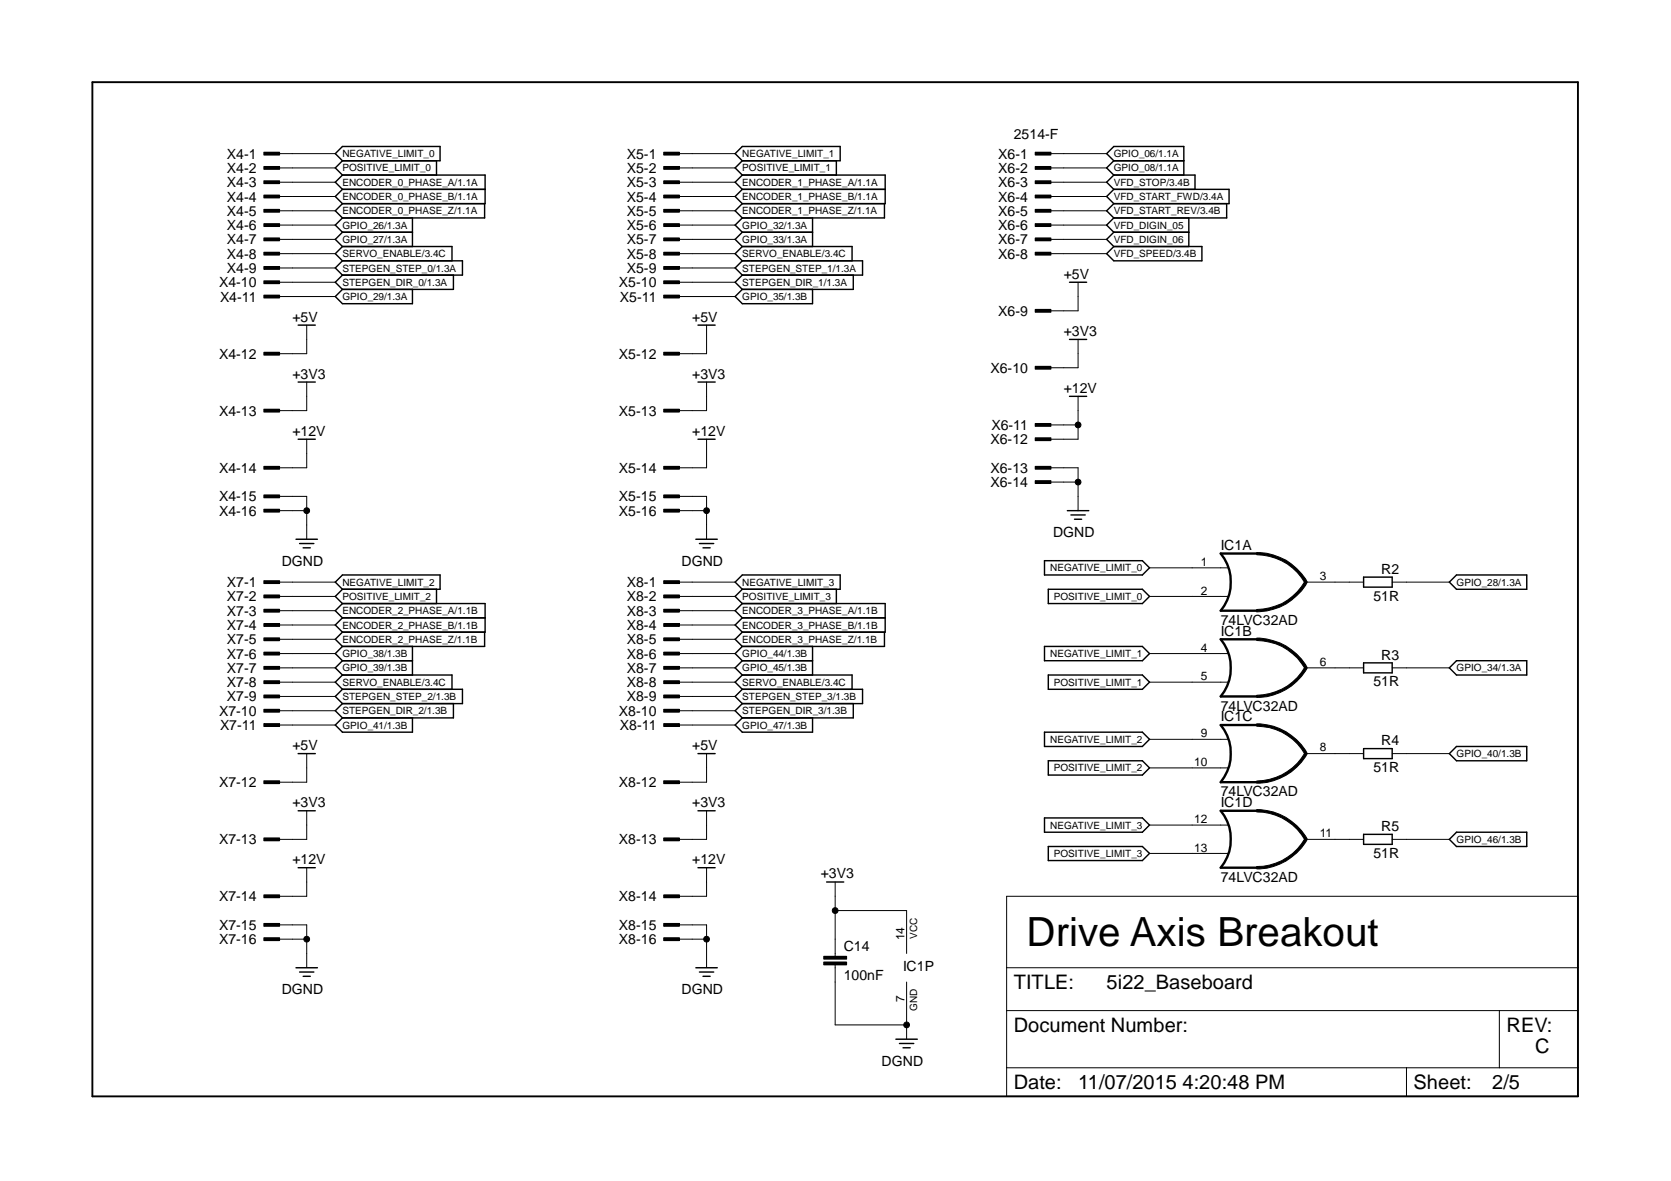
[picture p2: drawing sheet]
<svg xmlns="http://www.w3.org/2000/svg" width="297mm" height="210mm" viewBox="0 0 297 210" stroke-linecap="round" stroke-linejoin="round" font-family="sans-serif">
<g fill="none" stroke="#000" stroke-width=".25">
<path d="M59.6 27.3l1.3-1.3h17.3v2.6h-17.3zM60.9 33.7h25.3M60.9 31.1h25.3v5.1h-25.3M60.9 33.7l-1.3 1.2 1.3 1.3M60.9 31.1l-1.3 1.3 1.3 1.3M60.9 36.2l-1.3 1.3 1.3 1.2M60.9 38.7l-1.3 1.3 1.3 1.3M60.9 28.6l-1.3 1.2 1.3 1.3M73.3 38.7v5.1M77.6 28.6v2.5M86.1 36.2v2.5h-25.2M130.7 27.3l1.2-1.3h17.4v2.6h-17.4z"/>
<path d="M131.9 33.7l-1.2 1.2 1.2 1.3M131.9 33.7h25.4M131.9 31.1h25.4v5.1h-25.4M131.9 31.1l-1.2 1.3 1.2 1.3M131.9 36.2l-1.2 1.3 1.2 1.2M131.9 38.7l-1.2 1.3 1.2 1.3M131.9 28.6l-1.2 1.2 1.2 1.3M144.4 38.7v5.1M148.7 28.6v2.5M157.2 36.2v2.5h-25.3M198 33.7h20.5v2.5h-20.5M198 31.1h14.4v2.6"/>
<path d="M198 28.6h12.4M198 28.6l-1.3-1.3 1.3-1.3h12.4v5.1M198 38.7l-1.3 1.3 1.3 1.3M198 28.6l-1.3 1.2 1.3 1.3M198 31.1l-1.3 1.3 1.3 1.3M198 33.7l-1.3 1.2 1.3 1.3M198 36.2l-1.3 1.3 1.3 1.2M211.3 38.7v5.1M218.1 36.2v2.5h-20.1M53 57.8h3M60.9 46.4l-1.3 1.2 1.3 1.3M60.9 46.4h21.3v2.5h-21.3"/>
<path d="M60.9 48.9l-1.3 1.3 1.3 1.2M60.9 41.3h12.4M60.9 51.4l-1.3 1.3 1.3 1.3h12.4v-2.6M60.9 41.3l-1.3 1.2 1.3 1.3M60.9 43.8h19.4v2.6M60.9 43.8l-1.3 1.3 1.3 1.3M80.6 48.9v2.5h-19.7M124.1 57.8h3M131.9 46.4h21.4v2.5h-21.4M131.9 41.3h12.5M131.9 43.8h19.6v2.6M131.9 51.4l-1.2 1.3 1.2 1.3h12.5v-2.6"/>
<path d="M131.9 46.4l-1.2 1.2 1.2 1.3M131.9 48.9l-1.2 1.3 1.2 1.2M131.9 41.3l-1.2 1.2 1.2 1.3M131.9 43.8l-1.2 1.3 1.2 1.3M151.7 48.9v2.5h-19.8M190.1 50.2h3.1M196.7 45.1l1.3-1.3h15.7v2.6h-15.7zM198 41.3h13.3M198 41.3l-1.3 1.2 1.3 1.3M53 67.9h3M53 78.1h3M124.1 67.9h3"/>
<path d="M124.1 78.1h3M190.1 60.3h3.1M190.1 70.4h3.1M52.6 95.8h3.8M53.3 96.6h2.5M53.9 97.4h1.3M123.7 95.8h3.8M124.3 96.6h2.6M125 97.4h1.2M185.7 99.7h17.4l1.2 1.2-1.2 1.3h-17.4zM189.7 90.8h3.8M190.4 91.5h2.5"/>
<path d="M191 92.3h1.3M59.6 103.5l1.3-1.3h17.3v2.5h-17.3zM60.9 104.7l-1.3 1.3 1.3 1.3M60.9 107.3h25.3v5.1h-25.3M60.9 109.8h25.3M60.9 109.8l-1.3 1.3 1.3 1.3M60.9 107.3l-1.3 1.2 1.3 1.3M60.9 112.4l-1.3 1.2 1.3 1.3M60.9 117.4l-1.3 1.3 1.3 1.3M60.9 114.9l-1.3 1.3 1.3 1.2M60.9 117.4h12.4M60.9 120h19.4v2.5"/>
<path d="M60.9 120l-1.3 1.2 1.3 1.3M73.3 114.9v5.1M77.6 104.7v2.6M86.1 112.4v2.5h-25.2M130.7 103.5l1.2-1.3h17.4v2.5h-17.4zM131.9 107.3h25.4v5.1h-25.4M131.9 109.8l-1.2 1.3 1.2 1.3M131.9 109.8h25.4M131.9 107.3l-1.2 1.2 1.2 1.3M131.9 112.4l-1.2 1.2 1.2 1.3M131.9 117.4h12.5M131.9 120h19.6v2.5"/>
<path d="M131.9 114.9l-1.2 1.3 1.2 1.2M131.9 117.4l-1.2 1.3 1.2 1.3M131.9 104.7l-1.2 1.3 1.2 1.3M131.9 120l-1.2 1.2 1.2 1.3M144.4 114.9v5.1M148.7 104.7v2.6M157.2 112.4v2.5h-25.3M185.7 114.9h17.4l1.2 1.3-1.2 1.2h-17.4zM186.3 104.7h16.8l1.2 1.3-1.2 1.3h-16.8zM186.3 120h16.8l1.2 1.2-1.2 1.3h-16.8zM242.4 102.6h5.1v1.8h-5.1zM242.4 117.8h5.1v1.8h-5.1z"/>
<path d="M257.6 103.5l1.3-1.3h12.5v2.5h-12.5zM258.9 117.4h12.5v2.6h-12.5l-1.3-1.3zM53 133.9h3M60.9 122.5h21.3v2.6h-21.3M60.9 127.6l-1.3 1.3 1.3 1.2h12.4v-2.5M60.9 122.5l-1.3 1.3 1.3 1.3M60.9 125.1l-1.3 1.2 1.3 1.3M80.6 125.1v2.5h-19.7M124.1 133.9h3M131.9 122.5h21.4v2.6h-21.4M131.9 127.6l-1.2 1.3 1.2 1.2h12.5v-2.5M131.9 122.5l-1.2 1.3 1.2 1.3"/>
<path d="M131.9 125.1l-1.2 1.2 1.2 1.3M151.7 125.1v2.5h-19.8M185.7 130.1h17.4l1.2 1.3-1.2 1.3h-17.4zM186.3 135.2h16.8l1.2 1.3-1.2 1.3h-16.8zM242.4 133.1h5.1v1.7h-5.1zM257.6 133.9l1.3-1.2h12.5v2.5h-12.5zM53 144.1h3M53 154.2h3M124.1 144.1h3M124.1 154.2h3M146.9 156.8h3.1M185.7 145.4h17.4l1.2 1.2-1.2 1.3h-17.4z"/>
<path d="M186.3 150.5h16.8l1.2 1.2-1.2 1.3h-16.8zM242.4 148.3h5.1v1.8h-5.1zM257.6 149.2l1.3-1.3h12.5v2.6h-12.5zM52.6 172h3.8M53.3 172.8h2.5M53.9 173.5h1.3M123.7 172h3.8M124.3 172.8h2.6M125 173.5h1.2M159.3 184.7h3.8M159.9 185.5h2.5M160.5 186.2h1.3"/>
</g>
<path d="M16.4 14.6h264.1v180.3h-264.1z" fill="none" stroke="#000" stroke-width=".34"/>
<g fill="none" stroke="#000" stroke-width=".18">
<path d="M46.9 27.1h2.8v.5h-2.8zM46.9 29.6h2.8v.5h-2.8zM46.9 32.1h2.8v.5h-2.8zM46.9 34.7h2.8v.5h-2.8zM46.9 37.2h2.8v.5h-2.8zM46.9 39.8h2.8v.5h-2.8zM49.4 27.3h10.2M49.4 29.8h10.2M49.4 32.4h10.2M49.4 34.9h10.2M49.4 37.5h10.2M118 27.1h2.8v.5h-2.8z"/>
<path d="M118 29.6h2.8v.5h-2.8zM118 32.1h2.8v.5h-2.8zM118 34.7h2.8v.5h-2.8zM118 37.2h2.8v.5h-2.8zM118 39.8h2.8v.5h-2.8zM120.5 27.3h10.2M120.5 29.8h10.2M120.5 32.4h10.2M120.5 34.9h10.2M120.5 37.5h10.2M184 27.1h2.8v.5h-2.8zM184 29.6h2.8v.5h-2.8z"/>
<path d="M184 32.1h2.8v.5h-2.8zM184 34.7h2.8v.5h-2.8zM184 37.2h2.8v.5h-2.8zM184 39.8h2.8v.5h-2.8zM186.6 27.3h10.1M186.6 29.8h10.1M186.6 32.4h10.1M186.6 34.9h10.1M186.6 37.5h10.1M46.9 42.3h2.8v.5h-2.8zM46.9 44.8h2.8v.5h-2.8zM46.9 47.4h2.8v.5h-2.8z"/>
<path d="M46.9 49.9h2.8v.5h-2.8zM46.9 52.5h2.8v.5h-2.8zM49.4 40h10.2M49.4 42.5h10.2M49.4 45.1h10.2M49.4 47.6h10.2M49.4 50.2h10.2M49.4 52.7h10.2M54.5 57.8v5.1h-5.1M118 42.3h2.8v.5h-2.8zM118 44.8h2.8v.5h-2.8zM118 47.4h2.8v.5h-2.8z"/>
<path d="M118 49.9h2.8v.5h-2.8zM118 52.5h2.8v.5h-2.8zM120.5 40h10.2M120.5 42.5h10.2M120.5 45.1h10.2M120.5 47.6h10.2M120.5 50.2h10.2M120.5 52.7h10.2M125.6 57.8v5.1h-5.1M184 42.3h2.8v.5h-2.8zM184 44.8h2.8v.5h-2.8zM184 55h2.8v.5h-2.8z"/>
<path d="M186.6 40h10.1M186.6 42.5h10.1M186.6 45.1h10.1M191.6 50.2v5h-5M46.9 62.6h2.8v.5h-2.8zM46.9 72.7h2.8v.5h-2.8zM54.5 67.9v5.1h-5.1M54.5 78.1v5h-5.1M118 62.6h2.8v.5h-2.8zM118 72.7h2.8v.5h-2.8zM125.6 67.9v5.1h-5.1M125.6 78.1v5h-5.1"/>
<path d="M184 65.1h2.8v.5h-2.8zM184 75.3h2.8v.5h-2.8zM184 77.8h2.8v.5h-2.8zM186.6 75.5h5M191.6 60.3v5.1h-5M191.6 70.4v7.7h-5M46.9 82.9h2.8v.5h-2.8zM46.9 88h2.8v.5h-2.8zM46.9 90.5h2.8v.5h-2.8zM49.4 88.2h5.1v7.6M49.4 90.8h5.1M118 82.9h2.8v.5h-2.8z"/>
<path d="M118 88h2.8v.5h-2.8zM118 90.5h2.8v.5h-2.8zM120.5 88.2h5.1v7.6M120.5 90.8h5.1M184 82.9h2.8v.5h-2.8zM184 85.4h2.8v.5h-2.8zM186.6 83.1h5v7.7M186.6 85.7h5M223.4 98.2a10.1 10.1 0 0 1 9 5.2l-.4 .2a9.8 9.8 0 0 0-8.6-5zM46.9 103.2h2.8v.5h-2.8zM46.9 105.7h2.8v.6h-2.8zM46.9 108.3h2.8v.5h-2.8z"/>
<path d="M46.9 110.8h2.8v.5h-2.8zM46.9 113.4h2.8v.5h-2.8zM46.9 115.9h2.8v.5h-2.8zM46.9 118.4h2.8v.6h-2.8zM49.4 103.5h10.2M49.4 106h10.2M49.4 108.5h10.2M49.4 111.1h10.2M49.4 113.6h10.2M49.4 116.2h10.2M49.4 118.7h10.2M118 103.2h2.8v.5h-2.8z"/>
<path d="M118 105.7h2.8v.6h-2.8zM118 108.3h2.8v.5h-2.8zM118 110.8h2.8v.5h-2.8zM118 113.4h2.8v.5h-2.8zM118 115.9h2.8v.5h-2.8zM118 118.4h2.8v.6h-2.8zM120.5 103.5h10.2M120.5 106h10.2M120.5 108.5h10.2M120.5 111.1h10.2M120.5 113.6h10.2M120.5 116.2h10.2"/>
<path d="M120.5 118.7h10.2M204.3 106h14M204.3 116.2h14M204.3 100.9h14M223.4 108.3a9.7 9.7 0 0 0 8.6-5l.4 .2a10.2 10.2 0 0 1-9 5.3zM223.4 113.4a10.2 10.2 0 0 1 9 5.3l-.4 .1a9.9 9.9 0 0 0-8.6-5zM232.2 103.5h10.2M232.2 118.7h10.2M247.5 103.5h10.1M247.5 118.7h10.1M46.9 121h2.8v.5h-2.8zM46.9 123.5h2.8v.5h-2.8z"/>
<path d="M46.9 126.1h2.8v.5h-2.8zM46.9 128.6h2.8v.5h-2.8zM46.9 138.8h2.8v.5h-2.8zM49.4 121.2h10.2M49.4 123.8h10.2M49.4 126.3h10.2M49.4 128.9h10.2M54.5 133.9v5.1h-5.1M118 121h2.8v.5h-2.8zM118 123.5h2.8v.5h-2.8zM118 126.1h2.8v.5h-2.8zM118 128.6h2.8v.5h-2.8z"/>
<path d="M118 138.8h2.8v.5h-2.8zM120.5 121.2h10.2M120.5 123.8h10.2M120.5 126.3h10.2M120.5 128.9h10.2M125.6 133.9v5.1h-5.1M204.3 121.2h14M204.3 131.4h14M204.3 136.5h14M223.4 123.6a10 10 0 0 0 8.6-5.1l.4 .2a10.3 10.3 0 0 1-9 5.3zM223.4 138.8a10 10 0 0 0 8.6-5l.4 .2a10.3 10.3 0 0 1-9 5.2zM223.4 128.7a10.2 10.2 0 0 1 9 5.2l-.4 .2a9.9 9.9 0 0 0-8.6-5z"/>
<path d="M232.2 133.9h10.2M247.5 133.9h10.1M46.9 148.9h2.8v.5h-2.8zM46.9 159h2.8v.6h-2.8zM54.5 154.2v5.1h-5.1M54.5 144.1v5.1h-5.1M118 148.9h2.8v.5h-2.8zM118 159h2.8v.6h-2.8zM125.6 154.2v5.1h-5.1M125.6 144.1v5.1h-5.1M148.5 156.8v13.2M178.9 159.3h101.6v35.6h-101.6z"/>
<path d="M204.3 146.6h14M204.3 151.7h14M223.4 154a9.8 9.8 0 0 0 8.6-5l.4 .2a10.3 10.3 0 0 1-9 5.2zM223.4 143.9a10.3 10.3 0 0 1 9 5.2l-.4 .2a9.9 9.9 0 0 0-8.6-5zM232.2 149.2h10.2M247.5 149.2h10.1M46.9 164.1h2.8v.5h-2.8zM46.9 166.7h2.8v.5h-2.8zM49.4 164.4h5.1v7.6M49.4 166.9h5.1M118 164.1h2.8v.5h-2.8zM118 166.7h2.8v.5h-2.8z"/>
<path d="M120.5 164.4h5.1v7.6M120.5 166.9h5.1M146.4 171h4.1v.5h-4.1zM146.4 170h4.1v.5h-4.1zM148.5 161.8h12.7v7.7M148.5 171.5v10.7h12.7M161.2 174.5v10.2M178.9 179.6h101.6M178.9 172h101.6M266.5 179.6v10.2M178.9 189.8h101.6M250 189.8v5.1"/>
<circle cx="191.6" cy="75.5" r=".51"/>
<circle cx="54.5" cy="90.8" r=".51"/>
<circle cx="125.6" cy="90.8" r=".51"/>
<circle cx="191.6" cy="85.7" r=".51"/>
<circle cx="54.5" cy="166.9" r=".51"/>
<circle cx="125.6" cy="166.9" r=".51"/>
<circle cx="148.5" cy="161.8" r=".51"/>
<circle cx="161.2" cy="182.2" r=".51"/>
</g>
<g fill="#000">
<path d="M46.9 27.1h2.8v.5h-2.8z" fill-rule="evenodd"/>
<path d="M46.9 29.6h2.8v.5h-2.8z" fill-rule="evenodd"/>
<path d="M46.9 32.1h2.8v.5h-2.8z" fill-rule="evenodd"/>
<path d="M46.9 34.7h2.8v.5h-2.8z" fill-rule="evenodd"/>
<path d="M46.9 37.2h2.8v.5h-2.8z" fill-rule="evenodd"/>
<path d="M46.9 39.8h2.8v.5h-2.8z" fill-rule="evenodd"/>
<path d="M118 27.1h2.8v.5h-2.8z" fill-rule="evenodd"/>
<path d="M118 29.6h2.8v.5h-2.8z" fill-rule="evenodd"/>
<path d="M118 32.1h2.8v.5h-2.8z" fill-rule="evenodd"/>
<path d="M118 34.7h2.8v.5h-2.8z" fill-rule="evenodd"/>
<path d="M118 37.2h2.8v.5h-2.8z" fill-rule="evenodd"/>
<path d="M118 39.8h2.8v.5h-2.8z" fill-rule="evenodd"/>
<path d="M184 27.1h2.8v.5h-2.8z" fill-rule="evenodd"/>
<path d="M184 29.6h2.8v.5h-2.8z" fill-rule="evenodd"/>
<path d="M184 32.1h2.8v.5h-2.8z" fill-rule="evenodd"/>
<path d="M184 34.7h2.8v.5h-2.8z" fill-rule="evenodd"/>
<path d="M184 37.2h2.8v.5h-2.8z" fill-rule="evenodd"/>
<path d="M184 39.8h2.8v.5h-2.8z" fill-rule="evenodd"/>
<path d="M46.9 42.3h2.8v.5h-2.8z" fill-rule="evenodd"/>
<path d="M46.9 44.8h2.8v.5h-2.8z" fill-rule="evenodd"/>
<path d="M46.9 47.4h2.8v.5h-2.8z" fill-rule="evenodd"/>
<path d="M46.9 49.9h2.8v.5h-2.8z" fill-rule="evenodd"/>
<path d="M46.9 52.5h2.8v.5h-2.8z" fill-rule="evenodd"/>
<path d="M118 42.3h2.8v.5h-2.8z" fill-rule="evenodd"/>
<path d="M118 44.8h2.8v.5h-2.8z" fill-rule="evenodd"/>
<path d="M118 47.4h2.8v.5h-2.8z" fill-rule="evenodd"/>
<path d="M118 49.9h2.8v.5h-2.8z" fill-rule="evenodd"/>
<path d="M118 52.5h2.8v.5h-2.8z" fill-rule="evenodd"/>
<path d="M184 42.3h2.8v.5h-2.8z" fill-rule="evenodd"/>
<path d="M184 44.8h2.8v.5h-2.8z" fill-rule="evenodd"/>
<path d="M184 55h2.8v.5h-2.8z" fill-rule="evenodd"/>
<path d="M46.9 62.6h2.8v.5h-2.8z" fill-rule="evenodd"/>
<path d="M46.9 72.7h2.8v.5h-2.8z" fill-rule="evenodd"/>
<path d="M118 62.6h2.8v.5h-2.8z" fill-rule="evenodd"/>
<path d="M118 72.7h2.8v.5h-2.8z" fill-rule="evenodd"/>
<path d="M184 65.1h2.8v.5h-2.8z" fill-rule="evenodd"/>
<path d="M184 75.3h2.8v.5h-2.8z" fill-rule="evenodd"/>
<path d="M184 77.8h2.8v.5h-2.8z" fill-rule="evenodd"/>
<path d="M46.9 82.9h2.8v.5h-2.8z" fill-rule="evenodd"/>
<path d="M46.9 88h2.8v.5h-2.8z" fill-rule="evenodd"/>
<path d="M46.9 90.5h2.8v.5h-2.8z" fill-rule="evenodd"/>
<path d="M118 82.9h2.8v.5h-2.8z" fill-rule="evenodd"/>
<path d="M118 88h2.8v.5h-2.8z" fill-rule="evenodd"/>
<path d="M118 90.5h2.8v.5h-2.8z" fill-rule="evenodd"/>
<path d="M184 82.9h2.8v.5h-2.8z" fill-rule="evenodd"/>
<path d="M184 85.4h2.8v.5h-2.8z" fill-rule="evenodd"/>
<path d="M46.9 103.2h2.8v.5h-2.8z" fill-rule="evenodd"/>
<path d="M46.9 105.7h2.8v.6h-2.8z" fill-rule="evenodd"/>
<path d="M46.9 108.3h2.8v.5h-2.8z" fill-rule="evenodd"/>
<path d="M46.9 110.8h2.8v.5h-2.8z" fill-rule="evenodd"/>
<path d="M46.9 113.4h2.8v.5h-2.8z" fill-rule="evenodd"/>
<path d="M46.9 115.9h2.8v.5h-2.8z" fill-rule="evenodd"/>
<path d="M46.9 118.4h2.8v.6h-2.8z" fill-rule="evenodd"/>
<path d="M118 103.2h2.8v.5h-2.8z" fill-rule="evenodd"/>
<path d="M118 105.7h2.8v.6h-2.8z" fill-rule="evenodd"/>
<path d="M118 108.3h2.8v.5h-2.8z" fill-rule="evenodd"/>
<path d="M118 110.8h2.8v.5h-2.8z" fill-rule="evenodd"/>
<path d="M118 113.4h2.8v.5h-2.8z" fill-rule="evenodd"/>
<path d="M118 115.9h2.8v.5h-2.8z" fill-rule="evenodd"/>
<path d="M118 118.4h2.8v.6h-2.8z" fill-rule="evenodd"/>
<path d="M223.4 108.3a9.7 9.7 0 0 0 8.6-5l.4 .2a10.2 10.2 0 0 1-9 5.3z" fill-rule="evenodd"/>
<path d="M223.4 98.2a10.1 10.1 0 0 1 9 5.2l-.4 .2a9.8 9.8 0 0 0-8.6-5z" fill-rule="evenodd"/>
<path d="M223.4 113.4a10.2 10.2 0 0 1 9 5.3l-.4 .1a9.9 9.9 0 0 0-8.6-5z" fill-rule="evenodd"/>
<path d="M46.9 121h2.8v.5h-2.8z" fill-rule="evenodd"/>
<path d="M46.9 123.5h2.8v.5h-2.8z" fill-rule="evenodd"/>
<path d="M46.9 126.1h2.8v.5h-2.8z" fill-rule="evenodd"/>
<path d="M46.9 128.6h2.8v.5h-2.8z" fill-rule="evenodd"/>
<path d="M46.9 138.8h2.8v.5h-2.8z" fill-rule="evenodd"/>
<path d="M118 121h2.8v.5h-2.8z" fill-rule="evenodd"/>
<path d="M118 123.5h2.8v.5h-2.8z" fill-rule="evenodd"/>
<path d="M118 126.1h2.8v.5h-2.8z" fill-rule="evenodd"/>
<path d="M118 128.6h2.8v.5h-2.8z" fill-rule="evenodd"/>
<path d="M118 138.8h2.8v.5h-2.8z" fill-rule="evenodd"/>
<path d="M223.4 123.6a10 10 0 0 0 8.6-5.1l.4 .2a10.3 10.3 0 0 1-9 5.3z" fill-rule="evenodd"/>
<path d="M223.4 138.8a10 10 0 0 0 8.6-5l.4 .2a10.3 10.3 0 0 1-9 5.2z" fill-rule="evenodd"/>
<path d="M223.4 128.7a10.2 10.2 0 0 1 9 5.2l-.4 .2a9.9 9.9 0 0 0-8.6-5z" fill-rule="evenodd"/>
<path d="M46.9 148.9h2.8v.5h-2.8z" fill-rule="evenodd"/>
<path d="M46.9 159h2.8v.6h-2.8z" fill-rule="evenodd"/>
<path d="M118 148.9h2.8v.5h-2.8z" fill-rule="evenodd"/>
<path d="M118 159h2.8v.6h-2.8z" fill-rule="evenodd"/>
<path d="M223.4 154a9.8 9.8 0 0 0 8.6-5l.4 .2a10.3 10.3 0 0 1-9 5.2z" fill-rule="evenodd"/>
<path d="M223.4 143.9a10.3 10.3 0 0 1 9 5.2l-.4 .2a9.9 9.9 0 0 0-8.6-5z" fill-rule="evenodd"/>
<path d="M46.9 164.1h2.8v.5h-2.8z" fill-rule="evenodd"/>
<path d="M46.9 166.7h2.8v.5h-2.8z" fill-rule="evenodd"/>
<path d="M118 164.1h2.8v.5h-2.8z" fill-rule="evenodd"/>
<path d="M118 166.7h2.8v.5h-2.8z" fill-rule="evenodd"/>
<path d="M146.4 171h4.1v.5h-4.1z" fill-rule="evenodd"/>
<path d="M146.4 170h4.1v.5h-4.1z" fill-rule="evenodd"/>
<circle cx="191.6" cy="75.5" r=".51"/>
<circle cx="54.5" cy="90.8" r=".51"/>
<circle cx="125.6" cy="90.8" r=".51"/>
<circle cx="191.6" cy="85.7" r=".51"/>
<circle cx="54.5" cy="166.9" r=".51"/>
<circle cx="125.6" cy="166.9" r=".51"/>
<circle cx="148.5" cy="161.8" r=".51"/>
<circle cx="161.2" cy="182.2" r=".51"/>
</g>
<path d="M223.3 98.4h-6.3a8.1 8.1 0 0 1 0 10.1h6.3M223.3 113.6h-6.3a8.1 8.1 0 0 1 0 10.2h6.3M223.3 128.9h-6.3a8.1 8.1 0 0 1 0 10.1h6.3M223.3 144.1h-6.3a8.1 8.1 0 0 1 0 10.1h6.3" fill="none" stroke="#000" stroke-width=".42"/>
<text font-size="7.2" x="182.5" y="168.2">Drive Axis Breakout</text>
<g font-size="3.6">
<text x="180.2" y="175.8">TITLE:</text>
<text x="196.7" y="175.8">5i22_Baseboard</text>
<text x="180.2" y="183.4">Document Number:</text>
<text x="267.8" y="183.4">REV:</text>
<text x="272.9" y="187.2">C</text>
<text x="180.2" y="193.6">Date:</text>
<text x="191.6" y="193.6">11/07/2015 4:20:48 PM</text>
<text x="251.3" y="193.6">Sheet:</text>
<text x="265.3" y="193.6">2/5</text>
</g>
<g font-size="2.5">
<text x="40.3" y="28.2">X4-1</text>
<text x="111.4" y="28.2">X5-1</text>
<text x="177.5" y="28.2">X6-1</text>
<text x="180.2" y="24.6">2514-F</text>
<text x="40.3" y="30.7">X4-2</text>
<text x="40.3" y="33.3">X4-3</text>
<text x="40.3" y="35.8">X4-4</text>
<text x="111.4" y="30.7">X5-2</text>
<text x="111.4" y="33.3">X5-3</text>
<text x="111.4" y="35.8">X5-4</text>
<text x="177.5" y="30.7">X6-2</text>
<text x="177.5" y="33.3">X6-3</text>
<text x="177.5" y="35.8">X6-4</text>
<text x="40.3" y="38.4">X4-5</text>
<text x="40.3" y="40.9">X4-6</text>
<text x="111.4" y="38.4">X5-5</text>
<text x="111.4" y="40.9">X5-6</text>
<text x="177.5" y="38.4">X6-5</text>
<text x="177.5" y="40.9">X6-6</text>
<text x="40.3" y="43.4">X4-7</text>
<text x="40.3" y="46">X4-8</text>
<text x="111.4" y="43.4">X5-7</text>
<text x="111.4" y="46">X5-8</text>
<text x="177.5" y="43.4">X6-7</text>
<text x="177.5" y="46">X6-8</text>
<text x="38.9" y="51.1">X4-10</text>
<text x="39.1" y="53.6">X4-11</text>
<text x="40.3" y="48.5">X4-9</text>
<text x="110" y="51.1">X5-10</text>
<text x="110.2" y="53.6">X5-11</text>
<text x="111.4" y="48.5">X5-9</text>
<text x="189.1" y="49.5">+5V</text>
<text x="52" y="57.1">+5V</text>
<text x="123.1" y="57.1">+5V</text>
<text x="177.5" y="56.1">X6-9</text>
<text x="189.1" y="59.7">+3V3</text>
<text x="38.9" y="63.8">X4-12</text>
<text x="110" y="63.8">X5-12</text>
<text x="52" y="67.3">+3V3</text>
<text x="123.1" y="67.3">+3V3</text>
<text x="176.1" y="66.3">X6-10</text>
<text x="189.1" y="69.8">+12V</text>
<text x="38.9" y="73.9">X4-13</text>
<text x="52" y="77.4">+12V</text>
<text x="110" y="73.9">X5-13</text>
<text x="123.1" y="77.4">+12V</text>
<text x="176.2" y="76.4">X6-11</text>
<text x="176.1" y="79">X6-12</text>
<text x="38.9" y="84">X4-14</text>
<text x="38.9" y="89.1">X4-15</text>
<text x="110" y="84">X5-14</text>
<text x="110" y="89.1">X5-15</text>
<text x="176.1" y="84">X6-13</text>
<text x="176.1" y="86.6">X6-14</text>
<text x="38.9" y="91.7">X4-16</text>
<text x="110" y="91.7">X5-16</text>
<text x="187.2" y="95.5">DGND</text>
<text x="50.1" y="100.5">DGND</text>
<text x="121.2" y="100.5">DGND</text>
<text x="217" y="97.7">IC1A</text>
<text x="245.5" y="102">R2</text>
<text x="40.3" y="104.4">X7-1</text>
<text x="40.3" y="106.9">X7-2</text>
<text x="111.4" y="104.4">X8-1</text>
<text x="111.4" y="106.9">X8-2</text>
<text x="244.1" y="106.8">51R</text>
<text x="40.3" y="109.4">X7-3</text>
<text x="40.3" y="112">X7-4</text>
<text x="111.4" y="109.4">X8-3</text>
<text x="111.4" y="112">X8-4</text>
<text x="217" y="111.1">74LVC32AD</text>
<text x="217" y="113">IC1B</text>
<text x="40.3" y="114.5">X7-5</text>
<text x="40.3" y="117.1">X7-6</text>
<text x="40.3" y="119.6">X7-7</text>
<text x="111.4" y="114.5">X8-5</text>
<text x="111.4" y="117.1">X8-6</text>
<text x="111.4" y="119.6">X8-7</text>
<text x="245.5" y="117.2">R3</text>
<text x="40.3" y="122.1">X7-8</text>
<text x="40.3" y="124.7">X7-9</text>
<text x="111.4" y="122.1">X8-8</text>
<text x="111.4" y="124.7">X8-9</text>
<text x="244.1" y="122">51R</text>
<text x="38.9" y="127.2">X7-10</text>
<text x="39.1" y="129.8">X7-11</text>
<text x="110" y="127.2">X8-10</text>
<text x="110.2" y="129.8">X8-11</text>
<text x="217" y="126.3">74LVC32AD</text>
<text x="217" y="128.2">IC1C</text>
<text x="52" y="133.3">+5V</text>
<text x="123.1" y="133.3">+5V</text>
<text x="244.1" y="137.2">51R</text>
<text x="245.5" y="132.4">R4</text>
<text x="38.9" y="139.9">X7-12</text>
<text x="52" y="143.5">+3V3</text>
<text x="110" y="139.9">X8-12</text>
<text x="123.1" y="143.5">+3V3</text>
<text x="217" y="141.6">74LVC32AD</text>
<text x="217" y="143.5">IC1D</text>
<text x="245.5" y="147.7">R5</text>
<text x="38.9" y="150.1">X7-13</text>
<text x="52" y="153.6">+12V</text>
<text x="110" y="150.1">X8-13</text>
<text x="123.1" y="153.6">+12V</text>
<text x="244.1" y="152.5">51R</text>
<text x="38.9" y="160.2">X7-14</text>
<text x="110" y="160.2">X8-14</text>
<text x="145.9" y="156.1">+3V3</text>
<text x="217" y="156.8">74LVC32AD</text>
<text x="38.9" y="165.3">X7-15</text>
<text x="38.9" y="167.8">X7-16</text>
<text x="110" y="165.3">X8-15</text>
<text x="110" y="167.8">X8-16</text>
<text x="150" y="169.1">C14</text>
<text x="160.5" y="172.6">IC1P</text>
<text x="50.1" y="176.7">DGND</text>
<text x="121.2" y="176.7">DGND</text>
<text x="150" y="174.2">100nF</text>
<text x="156.7" y="189.4">DGND</text>
</g>
<g font-size="2.1">
<text x="213.5" y="100.6">1</text>
<text x="213.5" y="105.7">2</text>
<text x="234.6" y="103.1">3</text>
<text x="213.5" y="115.8">4</text>
<text x="234.6" y="118.4">6</text>
<text x="213.5" y="120.9">5</text>
<text x="213.5" y="131">9</text>
<text x="212.3" y="136.1">10</text>
<text x="234.6" y="133.6">8</text>
<text x="212.3" y="146.3">12</text>
<text x="234.6" y="148.8">11</text>
<text x="212.3" y="151.3">13</text>
<text x="160.8" y="167.1" transform="rotate(-90 160.8 167.1)">14</text>
<text x="160.8" y="178.1" transform="rotate(-90 160.8 178.1)">7</text>
</g>
<g font-size="1.8">
<text x="60.9" y="27.9">NEGATIVE_LIMIT_0</text>
<text x="131.9" y="27.9">NEGATIVE_LIMIT_1</text>
<text x="198" y="27.9">GPIO_06/1.1A</text>
<text x="60.9" y="35.6">ENCODER_0_PHASE_B/1.1A</text>
<text x="60.9" y="33">ENCODER_0_PHASE_A/1.1A</text>
<text x="60.9" y="30.5">POSITIVE_LIMIT_0</text>
<text x="131.9" y="35.6">ENCODER_1_PHASE_B/1.1A</text>
<text x="131.9" y="33">ENCODER_1_PHASE_A/1.1A</text>
<text x="131.9" y="30.5">POSITIVE_LIMIT_1</text>
<text x="198" y="30.5">GPIO_08/1.1A</text>
<text x="198" y="33">VFD_STOP/3.4B</text>
<text x="198" y="35.6">VFD_START_FWD/3.4A</text>
<text x="60.9" y="38.1">ENCODER_0_PHASE_Z/1.1A</text>
<text x="60.9" y="40.6">GPIO_26/1.3A</text>
<text x="131.9" y="38.1">ENCODER_1_PHASE_Z/1.1A</text>
<text x="131.9" y="40.6">GPIO_32/1.3A</text>
<text x="198" y="40.6">VFD_DIGIN_05</text>
<text x="198" y="38.1">VFD_START_REV/3.4B</text>
<text x="60.9" y="43.2">GPIO_27/1.3A</text>
<text x="60.9" y="45.7">SERVO_ENABLE/3.4C</text>
<text x="131.9" y="43.2">GPIO_33/1.3A</text>
<text x="131.9" y="45.7">SERVO_ENABLE/3.4C</text>
<text x="198" y="43.2">VFD_DIGIN_06</text>
<text x="198" y="45.7">VFD_SPEED/3.4B</text>
<text x="60.9" y="48.3">STEPGEN_STEP_0/1.3A</text>
<text x="60.9" y="50.8">STEPGEN_DIR_0/1.3A</text>
<text x="60.9" y="53.3">GPIO_29/1.3A</text>
<text x="131.9" y="48.3">STEPGEN_STEP_1/1.3A</text>
<text x="131.9" y="50.8">STEPGEN_DIR_1/1.3A</text>
<text x="131.9" y="53.3">GPIO_35/1.3B</text>
<text x="186.7" y="101.6">NEGATIVE_LIMIT_0</text>
<text x="60.9" y="106.6">POSITIVE_LIMIT_2</text>
<text x="60.9" y="104.1">NEGATIVE_LIMIT_2</text>
<text x="131.9" y="106.6">POSITIVE_LIMIT_3</text>
<text x="131.9" y="104.1">NEGATIVE_LIMIT_3</text>
<text x="187.3" y="106.6">POSITIVE_LIMIT_0</text>
<text x="258.9" y="104.1">GPIO_28/1.3A</text>
<text x="60.9" y="111.7">ENCODER_2_PHASE_B/1.1B</text>
<text x="60.9" y="109.2">ENCODER_2_PHASE_A/1.1B</text>
<text x="131.9" y="111.7">ENCODER_3_PHASE_B/1.1B</text>
<text x="131.9" y="109.2">ENCODER_3_PHASE_A/1.1B</text>
<text x="60.9" y="114.3">ENCODER_2_PHASE_Z/1.1B</text>
<text x="60.9" y="116.8">GPIO_38/1.3B</text>
<text x="60.9" y="119.3">GPIO_39/1.3B</text>
<text x="131.9" y="114.3">ENCODER_3_PHASE_Z/1.1B</text>
<text x="131.9" y="116.8">GPIO_44/1.3B</text>
<text x="131.9" y="119.3">GPIO_45/1.3B</text>
<text x="186.7" y="116.8">NEGATIVE_LIMIT_1</text>
<text x="258.9" y="119.3">GPIO_34/1.3A</text>
<text x="60.9" y="124.4">STEPGEN_STEP_2/1.3B</text>
<text x="60.9" y="121.9">SERVO_ENABLE/3.4C</text>
<text x="131.9" y="124.4">STEPGEN_STEP_3/1.3B</text>
<text x="131.9" y="121.9">SERVO_ENABLE/3.4C</text>
<text x="187.3" y="121.9">POSITIVE_LIMIT_1</text>
<text x="60.9" y="127">STEPGEN_DIR_2/1.3B</text>
<text x="60.9" y="129.5">GPIO_41/1.3B</text>
<text x="131.9" y="127">STEPGEN_DIR_3/1.3B</text>
<text x="131.9" y="129.5">GPIO_47/1.3B</text>
<text x="186.7" y="132">NEGATIVE_LIMIT_2</text>
<text x="187.3" y="137.1">POSITIVE_LIMIT_2</text>
<text x="258.9" y="134.6">GPIO_40/1.3B</text>
<text x="186.7" y="147.3">NEGATIVE_LIMIT_3</text>
<text x="258.9" y="149.8">GPIO_46/1.3B</text>
<text x="187.3" y="152.4">POSITIVE_LIMIT_3</text>
<text x="163.1" y="166.9" transform="rotate(-90 163.1 166.9)">VCC</text>
<text x="163.1" y="179.6" transform="rotate(-90 163.1 179.6)">GND</text>
</g>
</svg>
